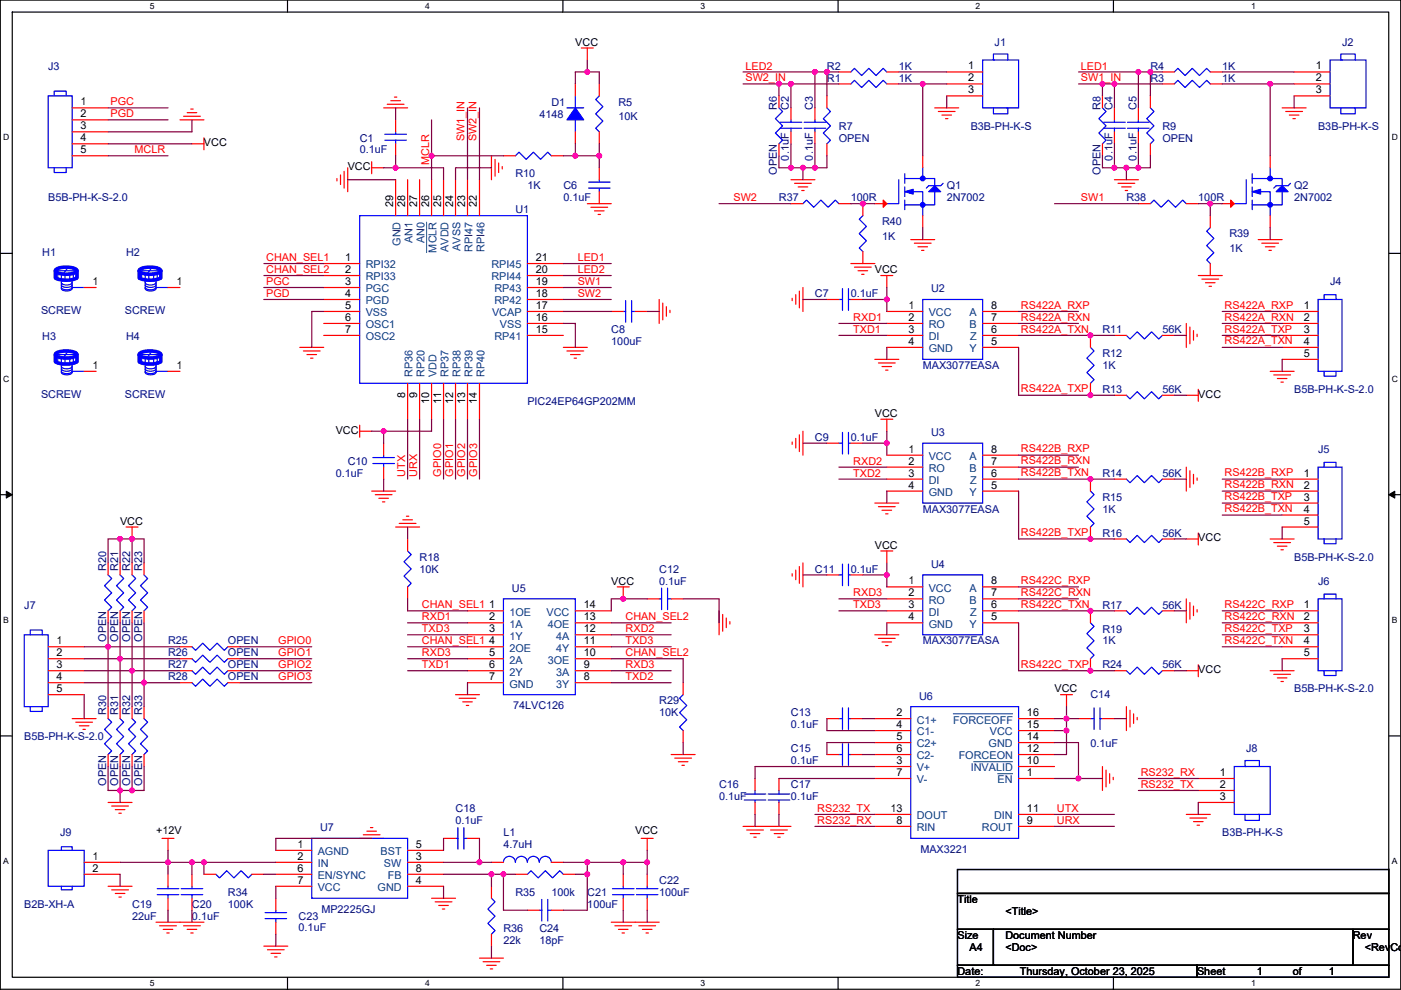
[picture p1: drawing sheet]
<svg xmlns="http://www.w3.org/2000/svg" width="297mm" height="210mm" viewBox="0 0 297 210" stroke-linecap="round" stroke-linejoin="round" font-family="sans-serif">
<path d="M.1 0h296.9v209.8h-296.9zM2.6 2.6h291.8v204.7h-291.8z" fill="none" stroke="#000" stroke-width=".25"/>
<g fill="#fff">
<path d="M31.8 .3h1v2h-1z"/>
<path d="M31.8 207.5h1v2.1h-1z"/>
</g>
<path d="M61 0v2.6M61 207.3v2.5" fill="none" stroke="#000" stroke-width=".25"/>
<g fill="#fff">
<path d="M90.1 .3h1v2h-1z"/>
<path d="M90.1 207.5h1v2.1h-1z"/>
</g>
<path d="M119.3 0v2.6M119.3 207.3v2.5" fill="none" stroke="#000" stroke-width=".25"/>
<g fill="#fff">
<path d="M148.5 .3h1v2h-1z"/>
<path d="M148.5 207.5h1v2.1h-1z"/>
</g>
<path d="M177.7 0v2.6M177.7 207.3v2.5" fill="none" stroke="#000" stroke-width=".25"/>
<g fill="#fff">
<path d="M206.9 .3h1v2h-1z"/>
<path d="M206.9 207.5h1v2.1h-1z"/>
</g>
<path d="M236.1 0v2.6M236.1 207.3v2.5" fill="none" stroke="#000" stroke-width=".25"/>
<g fill="#fff">
<path d="M265.2 .3h1v2h-1z"/>
<path d="M265.2 207.5h1v2.1h-1z"/>
<path d="M.7 28.2h1.3v2h-1.3z"/>
<path d="M295.1 28.2h1.3v2h-1.3z"/>
<path d="M.7 79.3h1.3v2.1h-1.3z"/>
<path d="M295.1 79.3h1.3v2.1h-1.3z"/>
</g>
<path d="M.1 53.7h2.5M294.4 53.7h2.6" fill="none" stroke="#000" stroke-width=".25"/>
<g fill="#fff">
<path d="M.7 130.5h1.2v2h-1.2z"/>
<path d="M295.1 130.5h1.2v2h-1.2z"/>
</g>
<path d="M.1 104.9h2.5M294.4 104.9h2.6" fill="none" stroke="#000" stroke-width=".25"/>
<path d="M1.3 104.2l1.3 .7-1.3 .7zM294.4 104.9l1.3-.7v1.4z" fill="#000" stroke="#000" stroke-width=".21"/>
<g fill="#fff">
<path d="M.7 181.7h1.2v2h-1.2z"/>
<path d="M295.1 181.7h1.2v2h-1.2z"/>
</g>
<path d="M.1 156.1h2.5M294.4 156.1h2.6M203 184.4h91.4v5.1h-91.4zM203 189.5h91.4v7.6h-91.4zM203 197.1h7.6v7.6h-7.6zM210.6 197.1h76.2v7.6h-76.2zM286.8 197.1h7.6v7.6h-7.6zM203 204.7h50.8v2.6h-50.8zM253.8 204.7h40.6v2.6h-40.6z" fill="none" stroke="#000" stroke-width=".25"/>
<g fill="none" stroke="#f00" stroke-width=".25">
<path d="M122 17.8v2.5M123.3 10.2h2.5M124.5 10.2v2.5M127.1 17.8v2.5M177.9 17.8h2.5M177.9 15.3h2.5M188 17.8h2.6M188 15.3h2.6M200.7 15.3h7.6M200.7 17.8h7.6M246.4 15.3h2.6M246.4 17.8h2.6"/>
<path d="M256.6 15.3h2.5M256.6 17.8h2.5M274.4 15.3h7.6M274.4 17.8h7.6M15.3 22.9h7.6M15.3 25.4h7.6M15.3 28h7.6M15.3 30.5h7.6M15.3 33h7.6M38.2 25.4h5M38.9 24.7h3.6M39.7 23.9h2"/>
<path d="M40.4 23.1h.6M40.7 30.5h2.5M43.2 29.2v2.6M71.4 37.9v.5M72.2 37.1v2M73 36.3v3.6M73.7 35.6v5.1M78.8 35.6h2.5M78.8 34.3v2.6M81.3 22.9h5.1M82.1 22.1h3.6M82.9 21.4h2"/>
<path d="M83.6 20.6h.5M83.9 38.1v7.6M83.9 25.4v2.6M83.9 30.5v2.5M86.4 38.1v7.6M89 38.1v7.6M91.5 38.1v7.6M94 38.1v7.6M96.6 38.1v7.6M99.1 38.1v7.6M101.7 38.1v7.6M104.2 33v5.1"/>
<path d="M105 33.8v3.6M105.7 34.6v2M106.5 35.3v.5M106.7 33h2.6M116.9 33h2.5M122 28v2.5M127.1 35.6v2.5M127.1 28v2.5M165.2 20.3v2.6M165.2 30.5v2.5M167.7 38.1h5.1M167.7 22.9v2.5"/>
<path d="M167.7 28v2.5M168.5 38.9h3.5M169.2 39.6h2.1M172.8 22.9v2.5M172.8 28v2.5M175.3 20.3v2.6M175.3 30.5v2.5M195.6 33v2.6M198.2 22.9h5.1M198.9 23.6h3.6M199.7 24.4h2M200.5 25.2h.5"/>
<path d="M200.7 20.3h7.6M233.7 20.3v2.6M233.7 30.5v2.5M236.3 38.1h5.1M236.3 22.9v2.5M236.3 28v2.5M237 38.9h3.6M237.8 39.6h2M241.4 22.9v2.5M241.4 28v2.5M243.9 20.3v2.6M243.9 30.5v2.5"/>
<path d="M269.3 33v2.6M271.8 22.9h5.1M272.6 23.6h3.6M273.4 24.4h2M274.1 25.2h.5M274.4 20.3h7.6M68.6 55.9h7.7M68.6 58.4h7.7M111.8 58.4h7.6M111.8 55.9h7.6M124.5 43.2h5.1M125.3 44h3.5"/>
<path d="M126 44.7h2.1M126.8 45.5h.5M127.1 40.7v2.5M167.7 43.2h2.5M170 40.4h.5M177.9 43.2h2.5M180.4 55.9h5.1M181.2 56.7h3.5M181.9 57.4h2.1M182.7 58.2h.5M182.9 53.4v2.5M182.9 43.2v2.5"/>
<path d="M185.5 43.2h2.5M186.8 58.4h2.5M188 58.4v2.6M193.1 50.8h5.1M193.9 51.6h3.5M194.6 52.3h2.1M195.4 53.1h.5M195.6 45.7v2.6M238.6 40.4h.5M241.4 43.2h2.5M251.5 43.2h2.6M254.1 58.4h5"/>
<path d="M254.8 59.2h3.6M255.6 60h2M256.6 55.9v2.5M256.6 45.7v2.6M259.1 43.2h2.6M266.8 50.8h5M267.5 51.6h3.6M268.3 52.3h2M269 53.1h.6M269.3 45.7v2.6M17.8 78.8h2.6M17.8 61h2.6"/>
<path d="M35.6 78.8h2.6M35.6 61h2.6M63.6 73.7h5M64.3 74.4h3.6M65.1 75.2h2M65.8 76h.6M68.6 61h7.7M68.6 63.5h7.7M68.6 66.1h7.7M68.6 68.6h7.7M68.6 71.1h7.7M111.8 71.1h7.6"/>
<path d="M111.8 68.6h7.6M111.8 66.1h7.6M111.8 63.5h7.6M111.8 61h7.6M119.4 73.7h5.1M120.2 74.4h3.6M121 75.2h2M121.7 76h.5M129.6 66.1h2.5M134.7 66.1h2.5M139.8 63.5v5.1M140.5 64.3v3.5"/>
<path d="M141.3 65v2.1M142 65.8v.5M168 63.3v.5M168.7 62.5v2M169.5 61.7v3.6M170.2 61v5.1M175.3 63.5h2.6M180.4 63.5h2.5M185.5 76.2h5.1M186.2 77h3.6M187 77.7h2M187.8 78.5h.5"/>
<path d="M188 66.1h7.6M188 68.6h7.6M188 71.1h7.6M188 73.7h7.6M208.3 73.7h7.7M208.3 71.1h7.7M208.3 68.6h7.7M208.3 66.1h7.7M231.2 71.1v2.6M236.3 71.1h2.5M246.4 71.1h2.6M251.5 68.6v5.1"/>
<path d="M252.3 69.4v3.5M253 70.1v2.1M253.8 70.9v.5M256.3 60.7h.6M269.3 78.8h5.1M270.1 79.5h3.5M271.8 66.1h7.7M271.8 68.6h7.7M271.8 71.1h7.7M271.8 73.7h7.7M271.8 76.2h7.7M76.3 91.5h2.5"/>
<path d="M76.3 90.2v2.5M81.3 94v2.5M81.3 99.1v2.5M86.4 81.3v7.6M89 81.3v7.6M91.5 81.3v7.6M94 81.3v7.6M96.6 81.3v7.6M99.1 81.3v7.6M101.7 81.3v7.6M168 93.7v.6M168.7 93v2"/>
<path d="M169.5 92.2v3.6M170.2 91.5v5M175.3 94h2.6M180.4 94h2.5M186.8 88.9h2.5M188 96.5h7.6M188 99.1h7.6M188 88.9v2.6M208.3 99.1h7.7M208.3 96.5h7.7M231.2 81.3v2.5M236.3 83.8h2.5"/>
<path d="M246.4 83.8h2.6M251.5 99.1v5.1M251.5 83.8h2.6M252.3 99.8v3.6M254.1 82.6v2.5M270.8 80.3h2.1M271.6 81h.5M22.9 119.4v2.5M25.5 119.4v2.5M26.7 111.8h2.6M28 111.8v2.5M28 119.4v2.5"/>
<path d="M30.5 119.4v2.5M78.8 104.2h5.1M79.6 104.9h3.5M80.3 105.7h2.1M81.1 106.4h.5M83.9 111.8h5.1M84.6 111h3.6M85.4 110.3h2M86.2 109.5h.5M86.4 114.3v2.6M170.2 119.4v5.1M185.5 106.7h5.1"/>
<path d="M186.2 107.5h3.6M186.7 116.9h2.6M187 108.2h2M187.8 109h.5M188 116.9v2.5M188 101.6h7.6M188 104.2h7.6M208.3 104.2h7.7M208.3 101.6h7.7M231.2 101.6v2.6M231.2 111.8v2.5M236.3 114.3h2.5"/>
<path d="M236.3 101.6h2.5M246.4 114.3h2.6M246.4 101.6h2.6M251.5 114.3h2.6M253 100.6v2M253.8 101.4v.5M254.1 113.1v2.5M269.3 114.3h5.1M270.1 115.1h3.5M270.8 115.8h2.1M271.6 116.6h.5M271.8 101.6h7.7"/>
<path d="M271.8 104.2h7.7M271.8 106.7h7.7M271.8 109.2h7.7M271.8 111.8h7.7M10.2 137.2h7.6M10.2 139.7h7.6M22.9 129.6v2.5M25.5 129.6v2.5M28 129.6v2.5M30.5 129.6v2.5M38.2 137.2h2.5M38.2 139.7h2.5"/>
<path d="M48.3 137.2h2.6M48.3 139.7h2.6M86.4 124.5v2.5M99.1 129.6h7.6M99.1 132.1h7.6M99.1 134.6h7.6M99.1 137.2h7.6M99.1 139.7h7.6M122 139.7h7.6M122 137.2h7.6M122 134.6h7.6M122 132.1h7.6"/>
<path d="M122 129.6h7.6M130.9 124.5h2.5M132.1 124.5v2.5M137.2 127h2.6M142.3 127h2.5M152.5 129.6v5M153.2 130.3v3.6M154 131.1v2M154.7 131.8v.6M168 121.7v.5M168.7 120.9v2.1M169.5 120.2v3.5"/>
<path d="M175.3 121.9h2.6M180.4 121.9h2.5M185.5 134.6h5.1M186.2 135.4h3.6M187 136.2h2M187.8 136.9h.5M188 124.5h7.6M188 127h7.6M188 129.6h7.6M188 132.1h7.6M208.3 132.1h7.7M208.3 129.6h7.7"/>
<path d="M208.3 127h7.7M208.3 124.5h7.7M231.2 129.6v2.5M231.2 139.7v2.6M236.3 129.6h2.5M246.4 129.6h2.6M251.5 127v5.1M252.3 127.8v3.5M253 128.5v2.1M253.8 129.3v.5M271.8 129.6h7.7M271.8 132.1h7.7"/>
<path d="M271.8 134.6h7.7M271.8 137.2h7.7M271.8 139.7h7.7M10.2 142.3h7.6M10.2 144.8h7.6M10.2 147.3h7.6M15.3 152.4h5.1M16.1 153.2h3.5M16.8 153.9h2.1M17.6 154.7h.5M22.9 149.9v2.5M25.5 149.9v2.5"/>
<path d="M28 149.9v2.5M30.5 149.9v2.5M38.2 144.8h2.5M38.2 142.3h2.5M48.3 144.8h2.6M48.3 142.3h2.6M96.6 147.3h5.1M97.3 148.1h3.6M98.1 148.9h2M98.9 149.6h.5M99.1 142.3h7.6M99.1 144.8h7.6"/>
<path d="M122 144.8h7.6M122 142.3h7.6M144.8 155v2.5M144.8 144.8v2.5M175.3 152.4h2.6M180.4 152.4h2.5M185.5 152.4h7.6M185.5 155h7.6M185.5 157.5h7.6M216 157.5h7.6M216 155h7.6M216 152.4h7.6"/>
<path d="M224.9 147.3h2.5M226.1 147.3v2.6M228.7 152.4h2.5M233.7 152.4h2.6M236.3 142.3h2.5M238.8 149.9v5.1M239.6 150.6v3.6M240.3 151.4v2M241.1 152.2v.5M246.4 142.3h2.6M251.5 142.3h2.6M254.1 141v2.5"/>
<path d="M269.3 142.3h5.1M270.1 143h3.5M270.8 143.8h2.1M271.6 144.5h.5M22.9 170.2h5.1M22.9 160v2.6M23.7 171h3.5M24.4 171.7h2.1M25.2 172.5h.5M25.5 160v2.6M28 160v2.6M30.5 160v2.6"/>
<path d="M34.4 177.8h2.5M35.6 177.8v2.6M76.3 177.8h5M77 177.1h3.6M77.8 176.3h2M78.5 175.5h.6M94 177.8h2.6M99.1 177.8h2.6M136 177.8h2.5M137.2 177.8v2.6M142.3 160h5.1M143.1 160.8h3.5"/>
<path d="M143.8 161.6h2.1M144.6 162.3h.5M157.5 175.3h10.2M158.3 176h3.6M159.1 176.8h2M159.8 177.6h.5M160.1 170.2v2.5M160.1 165.1v2.6M163.4 176h3.5M164.1 176.8h2.1M164.9 177.6h.5M165.2 170.2v2.5"/>
<path d="M165.2 165.1v2.6M175.3 160h2.6M180.4 160h2.5M185.5 162.6h7.6M185.5 160h7.6M185.5 165.1h7.6M185.5 175.3h7.6M185.5 172.7h7.6M216 165.1h7.6M216 175.3h7.6M216 162.6h7.6M216 172.7h7.6"/>
<path d="M216 160h7.6M233.7 162.6v5.1M234.5 163.3v3.6M235.3 164.1v2M236 164.9v.5M251.5 172.7h5.1M252.3 173.5h3.5M253 174.3h2.1M253.8 175h.5M254.1 165.1h7.6M254.1 167.7h7.6M254.1 170.2h7.6"/>
<path d="M17.8 182.9h7.7M17.8 185.4h7.7M22.9 188h5.1M23.7 188.7h3.5M24.4 189.5h2.1M25.2 190.3h.5M33.1 195.6h10.1M33.8 196.4h3.6M34.6 197.1h2M35.4 197.9h.5M35.6 185.4v2.6M35.6 190.5v2.6"/>
<path d="M38.9 196.4h3.6M39.7 197.1h2M40.4 197.9h.6M40.7 185.4v2.6M40.7 190.5v2.6M43.2 185.4h2.6M53.4 185.4h2.5M58.5 190.5v2.6M58.5 195.6v2.5M58.5 180.4h7.6M58.5 182.9h7.6M58.5 185.4h7.6"/>
<path d="M58.5 188h7.6M86.4 182.9h7.6M86.4 188h7.6M86.4 180.4h7.6M86.4 185.4h7.6M91.5 190.5h5.1M92.3 191.3h3.5M93 192h2.1M93.8 192.8h.5M104.2 188v2.5M104.2 198.1v2.6M104.2 182.9h2.5"/>
<path d="M109.3 185.4h2.5M111.8 193.1h2.6M116.9 182.9h2.5M116.9 193.1h2.5M119.4 185.4h2.6M129.6 195.6h10.2M130.4 196.4h3.5M131.1 197.1h2.1M131.9 197.9h.5M132.1 185.4v2.6M132.1 190.5v2.6M135.4 196.4h3.6"/>
<path d="M136.2 197.1h2M137 197.9h.5M137.2 185.4v2.6M137.2 190.5v2.6M55.9 200.7h5.1M56.7 201.4h3.6M57.5 202.2h2M58.2 203h.5M101.7 203.2h5M102.4 204h3.6M103.2 204.7h2M103.9 205.5h.6"/>
</g>
<g fill="none" stroke="#00f" stroke-width=".25">
<path d="M180.4 17.8l.8-.8 1.5 1.6 1.5-1.6 1.5 1.6 1.6-1.6 .7 .8M180.4 15.3l.8-.8 1.5 1.5 1.5-1.5 1.5 1.5 1.6-1.5 .7 .8M208.3 12.7h7.7v10.2h-7.7zM210.9 12.7h-.3v-1.2h3.1v1.2M249 15.3l.7-.8 1.6 1.5 1.5-1.5 1.5 1.5 1.5-1.5 .8 .8M249 17.8l.7-.8 1.6 1.6 1.5-1.6 1.5 1.6 1.5-1.6 .8 .8M282 12.7h7.6v10.2h-7.6zM284.5 12.7h-.2v-1.2h3v1.2M10.2 20.3h5.1v15.3h-5.1zM11.5 35.6v1h2.5v-1M11.5 20.3v-1h2.5v1M81.6 29.7h4.6"/>
<path d="M81.6 28.5h4.6M83.9 28v.5M83.9 29.7v.8M109.3 33l.7-.7 1.6 1.5 1.5-1.5 1.5 1.5 1.5-1.5 .8 .7M120.2 22.9h3.6M122 25.4v2.6M122 20.3v2.6M124.8 39.9h4.5M124.8 38.6h4.5M127.1 38.1v.5M127.1 39.9v.8M127.1 20.3l-.8 .8 1.5 1.5-1.5 1.6 1.5 1.5-1.5 1.5 .8 .8"/>
<path d="M165.2 22.9l.7 .7-1.5 1.6 1.5 1.5-1.5 1.5 1.5 1.5-.7 .8M165.4 27.2h4.6M165.4 25.9h4.6M167.7 25.4v.5M167.7 27.2v.8M170.5 27.2h4.6M170.5 25.9h4.6M172.8 25.4v.5M172.8 27.2v.8M175.3 22.9l.8 .7-1.5 1.6 1.5 1.5-1.5 1.5 1.5 1.5-.8 .8M190.6 38.1v5.1h-2.6M191.8 39.6v2.1"/>
<path d="M191.8 36.9v2M191.8 37.9h6.4v1.5M195.6 35.6v2.3M200 38.9l-.5 .5h-2.6l-.5 .5M210.6 22.9v1.3h3.1v-1.3h-.3M233.7 22.9l.8 .7-1.5 1.6 1.5 1.5-1.5 1.5 1.5 1.5-.8 .8M234 27.2h4.6M234 25.9h4.6M236.3 25.4v.5M236.3 27.2v.8M239.1 27.2h4.5M239.1 25.9h4.5"/>
<path d="M241.4 25.4v.5M241.4 27.2v.8M243.9 22.9l.8 .7-1.6 1.6 1.6 1.5-1.6 1.5 1.6 1.5-.8 .8M264.2 38.1v5.1h-2.5M265.5 37.9h6.3v1.5M265.5 39.6v2.1M265.5 36.9v2M269.3 35.6v2.3M273.6 38.9l-.5 .5h-2.5l-.5 .5M284.3 22.9v1.3h3v-1.3h-.2M12.3 57.9v1.3M12.3 57.4h3.8"/>
<path d="M13 58.2v1.3M13 59.7v1.5a1.54 1.54 0 0 0 2.3 0M13 59.9a1.52 1.52 0 0 0 2.3 0M13.8 58.2v1.3M14.3 56.9l-.8 1M14.8 58.2v1.3M15.3 59.5v1.7M15.6 57.9v1.3M30 57.9v1.3M30 57.4h3.8M30.8 58.2v1.3M30.8 59.9a1.52 1.52 0 0 0 2.3 0"/>
<path d="M31.6 58.2v1.3M32.1 56.9l-.8 1M32.6 58.2v1.3M33.1 59.5v1.7a1.54 1.54 0 0 1-2.3 0v-1.5M33.3 57.9v1.3M76.3 45.7h35.5v35.6h-35.5zM170.2 43.2l.8-.8 1.5 1.6 1.6-1.6 1.5 1.6 1.5-1.6 .8 .8M182.9 45.7l-.7 .8 1.5 1.5-1.5 1.6 1.5 1.5-1.5 1.5 .7 .8M191.8 42.4v2.1M193.1 40.7h2.5v5M198.2 40.7v2.8h-6.4M243.9 43.2l.8-.8 1.5 1.6 1.5-1.6 1.5 1.6 1.6-1.6 .7 .8"/>
<path d="M256.6 48.3l-.8 .7 1.6 1.6-1.6 1.5 1.6 1.5-1.6 1.5 .8 .8M265.5 42.4v2.1M266.8 40.7h2.5v5M271.8 40.7v2.8h-6.3M12.3 75.7v1.3M12.3 75.2h3.8M13 76v1.2M13 77.5v1.5M13 79a1.52 1.52 0 0 0 2.3 0M13 78.2a1.52 1.52 0 0 0 2.3 0M13 77.7a1.52 1.52 0 0 0 2.3 0M13 78.7a1.52 1.52 0 0 0 2.3 0"/>
<path d="M13 60.5a1.52 1.52 0 0 0 2.3 0M13 61a1.52 1.52 0 0 0 2.3 0M13.8 76v1.2M14.3 74.7l-.8 1M14.8 76v1.2M15.3 77.2v1.8M15.3 78.8h2.5M15.3 61h2.5M15.6 75.7v1.3M30 75.7v1.3M30 75.2h3.8M30.8 76v1.2"/>
<path d="M30.8 77.5v1.5M30.8 79a1.52 1.52 0 0 0 2.3 0M30.8 78.2a1.52 1.52 0 0 0 2.3 0M30.8 77.7a1.52 1.52 0 0 0 2.3 0M30.8 78.7a1.52 1.52 0 0 0 2.3 0l2.5 .1M30.8 60.5a1.52 1.52 0 0 0 2.3 0M30.8 61a1.52 1.52 0 0 0 2.3 0h2.5M31.6 76v1.2M32.1 74.7l-.8 1M32.6 76v1.2M33.1 77.2v1.8M33.3 75.7v1.3"/>
<path d="M132.1 66.1h.5M132.6 63.8v4.5M133.9 63.8v4.5M133.9 66.1h.8M177.9 63.5h.7M178.6 61.2v4.6M179.9 61.2v4.6M179.9 63.5h.5M195.6 63.5h12.7v12.7h-12.7zM231.2 73.7l.8 .7-1.6 1.6 1.6 1.5-1.6 1.5 1.6 1.5-.8 .8M238.8 71.1l.8 .8 1.5-1.5 1.5 1.5 1.6-1.5 1.5 1.5 .7-.8M279.5 63.5h5v15.3h-5z"/>
<path d="M280.7 63.5v-1h2.6v1M280.7 78.8v1h2.6v-1M79.1 98.3h4.5M79.1 97h4.5M81.3 96.5v.5M81.3 98.3v.8M177.9 94h.7M178.6 91.7v4.6M179.9 91.7v4.6M179.9 94h.5M195.6 94h12.7v12.7h-12.7zM238.8 83.8l.8 .8 1.5-1.5 1.5 1.5 1.6-1.5 1.5 1.5 .7-.8"/>
<path d="M279.5 99.1h5v15.2h-5zM280.7 99.1v-1h2.6v1M86.4 116.9l.8 .7-1.5 1.5 1.5 1.6-1.5 1.5 1.5 1.5-.8 .8M178.6 119.7v4.5M179.9 119.7v4.5M231.2 104.2l.8 .7-1.6 1.5 1.6 1.6-1.6 1.5 1.6 1.5-.8 .8M238.8 114.3l.8 .8 1.5-1.5 1.5 1.5 1.6-1.5 1.5 1.5 .7-.8M238.8 101.6l.8 .8 1.5-1.5 1.5 1.5 1.6-1.5 1.5 1.5 .7-.8M280.7 114.3v1h2.6v-1M5.1 134.6h5.1v15.3h-5.1zM6.4 134.6v-1h2.6v1M22.9 121.9l.8 .8-1.5 1.5 1.5 1.6-1.5 1.5 1.5 1.5-.8 .8"/>
<path d="M25.5 121.9l.7 .8-1.5 1.5 1.5 1.6-1.5 1.5 1.5 1.5-.7 .8M28 121.9l.8 .8-1.6 1.5 1.6 1.6-1.6 1.5 1.6 1.5-.8 .8M30.5 121.9l.8 .8-1.5 1.5 1.5 1.6-1.5 1.5 1.5 1.5-.8 .8M40.7 137.2l.8 .7 1.5-1.5 1.5 1.5 1.5-1.5 1.6 1.5 .7-.7M40.7 139.7l.8 .8 1.5-1.5 1.5 1.5 1.5-1.5 1.6 1.5 .7-.8M106.7 127h15.3v20.3h-15.3zM139.8 127h.5M140.3 124.7v4.6M141.5 124.7v4.6M141.5 127h.8M177.9 121.9h.7M179.9 121.9h.5"/>
<path d="M195.6 121.9h12.7v12.7h-12.7zM231.2 132.1l.8 .8-1.6 1.5 1.6 1.5-1.6 1.5 1.6 1.6-.8 .7M238.8 129.6l.8 .7 1.5-1.5 1.5 1.5 1.6-1.5 1.5 1.5 .7-.7M279.5 127h5v15.3h-5zM280.7 127v-1h2.6v1M6.4 149.9v1h2.6v-1M22.9 152.4l.8 .8-1.5 1.5 1.5 1.5-1.5 1.6 1.5 1.5-.8 .7M25.5 152.4l.7 .8-1.5 1.5 1.5 1.5-1.5 1.6 1.5 1.5-.7 .7M28 152.4l.8 .8-1.6 1.5 1.6 1.5-1.6 1.6 1.6 1.5-.8 .7M30.5 152.4l.8 .8-1.5 1.5 1.5 1.5-1.5 1.6 1.5 1.5-.8 .7M40.7 144.8l.8 .8 1.5-1.6 1.5 1.6 1.5-1.6 1.6 1.6 .7-.8M40.7 142.3l.8 .7 1.5-1.5 1.5 1.5 1.5-1.5 1.6 1.5 .7-.7"/>
<path d="M144.8 147.3l-.7 .8 1.5 1.5-1.5 1.6 1.5 1.5-1.5 1.5 .7 .8M177.9 152.4h.7M178.6 150.1v4.6M178.6 157.8v4.5M179.9 150.1v4.6M179.9 157.8v4.5M179.9 152.4h.5M193.1 149.9h22.9v27.9h-22.9zM231.2 152.4h.8M232 150.1v4.6M233.2 150.1v4.6M233.2 152.4h.5"/>
<path d="M238.8 142.3l.8 .7 1.5-1.5 1.5 1.5 1.6-1.5 1.5 1.5 .7-.7M280.7 142.3v1h2.6v-1M66.1 177.8h20.3v12.7h-20.3zM96.6 177.8h.5M97.1 175.5v4.6M98.4 175.5v4.6M98.4 177.8h.7M157.8 168.4h4.6M157.8 169.7h4.6M160.1 169.7v.5M160.1 167.7v.7M162.9 168.4h4.5"/>
<path d="M162.9 169.7h4.5M165.2 169.7v.5M165.2 167.7v.7M177.9 160h.7M179.9 160h.5M261.7 162.6h7.6v10.1h-7.6zM264 172.7v1.3h3v-1.3h-.2M264.2 162.6h-.2v-1.3h3v1.3M10.2 180.4h7.6v7.6h-7.6zM13 180.4v-.8h2.3v.8M13 188v.7h2.3v-.7M33.3 189.8h4.6"/>
<path d="M33.3 188.5h4.6M35.6 188v.5M35.6 189.8v.7M38.4 189.8h4.6M38.4 188.5h4.6M40.7 188v.5M40.7 189.8v.7M45.8 185.4l.7 .8 1.6-1.5 1.5 1.5 1.5-1.5 1.5 1.5 .8-.8M56.2 194.8h4.6M56.2 193.6h4.6M58.5 193.1v.5M58.5 194.8v.8"/>
<path d="M104.2 190.5l.8 .8-1.6 1.5 1.6 1.5-1.6 1.6 1.6 1.5-.8 .7M106.7 182.9a1.26 1.26 0 0 1 1.3-1.3 1.26 1.26 0 0 1 1.3 1.3M109.3 182.9a1.26 1.26 0 0 1 1.2-1.3 1.26 1.26 0 0 1 1.3 1.3M111.8 182.9a1.26 1.26 0 0 1 1.3-1.3 1.26 1.26 0 0 1 1.2 1.3M111.8 185.4l.8-.7 1.5 1.5 1.5-1.5 1.6 1.5 1.5-1.5 .7 .7M114.4 193.1h.5M114.4 182.9a1.26 1.26 0 0 1 1.2-1.3 1.26 1.26 0 0 1 1.3 1.3M114.9 190.8v4.5M116.1 190.8v4.5M116.1 193.1h.8M129.9 189.8h4.5M129.9 188.5h4.5"/>
<path d="M132.1 188v.5M132.1 189.8v.7M134.9 189.8h4.6M134.9 188.5h4.6M137.2 188v.5M137.2 189.8v.7"/>
</g>
<g fill="none" stroke="#00f" stroke-width=".76">
<path d="M11.7 57.4v1.5a5.3 5.3 0 0 0 4.5 0M11.9 57.2a4.9 4.9 0 0 1 4.3 0l.1 .2a3.1 3.1 0 0 1-3 .7 1.61 1.61 0 0 1-1.6-.7zM16.3 57.4v1.5M29.5 57.4v1.5M29.6 58.9a5.3 5.3 0 0 0 4.4 0M29.6 57.2a4.9 4.9 0 0 1 4.4 0l.1 .2a3.1 3.1 0 0 1-3 .7 1.61 1.61 0 0 1-1.6-.7zM34.1 57.4v1.5M11.7 75.2v1.5a5.3 5.3 0 0 0 4.5 0M11.9 74.9a4.9 4.9 0 0 1 4.3 0l.1 .3a3.1 3.1 0 0 1-3 .7 1.61 1.61 0 0 1-1.6-.7zM16.3 75.2v1.5M29.5 75.2v1.5M29.6 76.7a5.3 5.3 0 0 0 4.4 0"/>
<path d="M29.6 74.9a4.9 4.9 0 0 1 4.4 0l.1 .3a3.1 3.1 0 0 1-3 .7 1.61 1.61 0 0 1-1.6-.7zM34.1 75.2v1.5"/>
</g>
<g fill="#00f" stroke="#00f" stroke-width=".25">
<path d="M122 22.9l1.8 2.5h-3.6z"/>
<path d="M196.9 40.7l1.3-1.3 1.3 1.3z"/>
<path d="M191.8 40.7l1.8-.5v1z"/>
<path d="M271.8 39.4l1.3 1.3h-2.5z"/>
<path d="M265.5 40.7l1.8-.5v1z"/>
<circle cx="195.6" cy="37.9" r=".5"/>
<circle cx="195.6" cy="43.4" r=".5"/>
<circle cx="269.3" cy="37.9" r=".5"/>
<circle cx="269.3" cy="43.4" r=".5"/>
</g>
<g fill="#f00" stroke="#f00" stroke-width=".25">
<path d="M187.3 42.4l.7 .8-.7 .8z"/>
<path d="M260.9 42.4l.8 .8-.8 .8z"/>
</g>
<path d="M90.4 47.1v6.5M202.1 151.4h12.6M206.4 161.6h8.3M211.5 164.1h3.2" fill="none" stroke="#004080" stroke-width=".21"/>
<g fill="none" stroke="#800040" stroke-width=".25">
<path d="M124.5 15.3h2.6v2.5M124.5 15.3h-2.5v2.5M124.5 12.7v2.6M157.5 15.3h15.3M157.5 17.8h7.7M165.2 17.8v2.5M165.2 17.8h2.5M167.7 17.8h10.2M167.7 17.8v5.1M172.8 15.3v7.6M172.8 15.3h2.5M175.3 15.3h2.6"/>
<path d="M175.3 15.3v5M190.6 17.8h5M190.6 15.3h10.1M195.6 17.8v15.2M195.6 17.8h5.1M228.7 17.8h5M228.7 15.3h12.7M233.7 17.8v2.5M233.7 17.8h2.6M236.3 17.8h10.1M236.3 17.8v5.1M241.4 15.3h2.5"/>
<path d="M241.4 15.3v7.6M243.9 15.3v5M243.9 15.3h2.5M259.1 17.8h10.2M259.1 15.3h15.3M269.3 17.8v15.2M269.3 17.8h5.1M22.9 22.9h12.7M22.9 25.4h12.7M22.9 30.5h17.8M22.9 33h12.7M40.7 25.4v2.6h-17.8"/>
<path d="M73.7 38.1h10.2M81.3 35.6h2.6M83.9 22.9v2.5M83.9 33v2.6M83.9 35.6h10.1v2.5M91.5 25.4v7.6M91.5 33v5.1M91.5 33h15.2M99.1 22.9v15.2M101.7 22.9v15.2M104.2 35.6h-7.6v2.5M119.4 33h2.6"/>
<path d="M122 33h5.1M122 30.5v2.5M127.1 30.5v2.5M127.1 33v2.6M165.2 33v2.6h2.5M167.7 30.5v5.1M167.7 35.6h2.5M170.2 35.6h2.6M170.2 35.6v2.5M172.8 30.5v5.1M175.3 33v2.6h-2.5M200.7 20.3v2.6"/>
<path d="M233.7 33v2.6h2.6M236.3 30.5v5.1M236.3 35.6h2.5M238.8 35.6v2.5M238.8 35.6h2.6M241.4 30.5v5.1M243.9 33v2.6h-2.5M274.4 20.3v2.6M55.9 58.4h12.7M55.9 55.9h12.7M119.4 55.9h10.2M119.4 58.4h10.2"/>
<path d="M152.5 43.2h15.2M180.4 43.2h5.1M195.6 48.3v2.5M223.6 43.2h17.8M254.1 43.2h2.5M259.1 43.2h-2.5v2.5M269.3 48.3v2.5M55.9 61h12.7M55.9 63.5h12.7M68.6 66.1h-2.5v7.6M119.4 68.6h2.6v5.1M119.4 66.1h10.2"/>
<path d="M119.4 61h10.2M119.4 63.5h10.2M137.2 66.1h2.6M170.2 63.5h5.1M177.9 68.6h10.1M177.9 71.1h10.1M182.9 63.5h5.1M188 61v2.5M188 63.5v2.6M188 73.7v2.5M216 71.1h20.3M216 66.1h12.7"/>
<path d="M216 68.6h12.7M216 73.7v10.1h20.3M249 71.1h2.5M259.1 66.1h12.7M259.1 68.6h12.7M259.1 71.1h12.7M259.1 73.7h12.7M271.8 76.2v2.6M78.8 91.5h2.5M86.4 88.9v12.7M89 88.9v12.7M91.5 88.9v2.6h-10.2v2.5"/>
<path d="M94 88.9v12.7M96.6 88.9v12.7M99.1 88.9v12.7M101.7 88.9v12.7M170.2 94h5.1M177.9 99.1h10.1M182.9 94h5.1M188 91.5v2.5M188 94v2.5M216 96.5h12.7M216 99.1h12.7M249 83.8h2.5"/>
<path d="M25.5 114.3h-2.6v5.1M25.5 114.3v5.1M25.5 114.3h2.5M28 114.3h2.5v5.1M28 114.3v5.1M81.3 101.6v2.6M86.4 111.8v2.5M177.9 101.6h10.1M188 104.2v2.5M188 119.4v2.5M216 101.6h20.3M216 104.2v10.1h20.3"/>
<path d="M249 101.6h2.5M249 114.3h2.5M259.1 101.6h12.7M259.1 104.2h12.7M259.1 106.7h12.7M259.1 109.2h12.7M271.8 111.8v2.5M17.8 139.7h7.7M17.8 137.2h5.1M22.9 137.2h15.3M22.9 132.1v5.1M22.9 137.2v12.7"/>
<path d="M25.5 132.1v7.6M25.5 139.7h12.7M25.5 139.7v10.2M28 132.1v10.2M30.5 132.1v12.7M50.9 137.2h15.2M50.9 139.7h15.2M86.4 127v2.6h12.7M86.4 132.1h12.7M86.4 139.7h12.7M86.4 134.6h12.7M86.4 137.2h12.7"/>
<path d="M129.6 132.1h12.7M129.6 134.6h12.7M129.6 137.2h12.7M129.6 139.7h15.2v5.1M137.2 127h-7.6v2.6M144.8 127h7.7v5.1M170.2 121.9h5.1M177.9 127h10.1M177.9 129.6h10.1M182.9 121.9h5.1M188 121.9v2.6M188 132.1v2.5"/>
<path d="M216 129.6h20.3M216 124.5h12.7M216 127h12.7M216 132.1v10.2h20.3M249 129.6h2.5M259.1 129.6h12.7M259.1 132.1h12.7M259.1 134.6h12.7M259.1 137.2h12.7M271.8 139.7v2.6M17.8 144.8h12.7M17.8 147.3v5.1"/>
<path d="M17.8 142.3h10.2M28 142.3h10.2M28 142.3v7.6M30.5 144.8h7.7M30.5 144.8v5.1M50.9 142.3h15.2M50.9 144.8h15.2M86.4 142.3h12.7M99.1 144.8v2.5M129.6 142.3h12.7M129.6 144.8h12.7M144.8 157.5v2.5"/>
<path d="M175.3 152.4v2.6h10.2M182.9 152.4h2.6M185.5 157.5h-10.2v2.5M223.6 152.4h2.5M223.6 155h2.5M223.6 157.5h5.1v7.6M226.1 149.9v2.5M226.1 152.4v2.6M226.1 155v5h-2.5M226.1 152.4h2.6M236.3 152.4h2.5M249 142.3h2.5"/>
<path d="M22.9 162.6v5.1h2.6M25.5 162.6v5.1M25.5 167.7v2.5M25.5 167.7h2.5M28 162.6v5.1M30.5 162.6v5.1h-2.5M78.8 177.8h-20.3v2.6M94 177.8v2.6M101.7 177.8v5.1M160.1 172.7v2.6M165.2 172.7v2.6M165.2 165.1h20.3"/>
<path d="M172.8 172.7h12.7M172.8 175.3h12.7M182.9 160h2.6M185.5 162.6h-25.4v2.5M223.6 172.7h12.7M223.6 175.3h12.7M223.6 165.1h5.1M228.7 165.1h5M241.4 165.1h12.7M241.4 167.7h12.7M254.1 170.2v2.5M25.5 185.4v2.6"/>
<path d="M25.5 182.9h10.1M35.6 180.4v2.5M35.6 182.9v2.5M35.6 193.1v2.5M35.6 182.9h5.1M40.7 182.9h2.5M40.7 182.9v2.5M40.7 193.1v2.5M43.2 182.9h15.3M43.2 182.9v2.5M55.9 185.4h2.6M58.5 188v2.5"/>
<path d="M58.5 198.1v2.6M94 182.9h7.7M94 185.4h10.2M94 188v2.5M101.7 182.9h2.5M104.2 185.4v2.6M104.2 185.4h2.5M106.7 185.4h2.6M106.7 185.4v7.7h5.1M119.4 182.9h5.1M122 185.4h2.5M124.5 182.9v2.5"/>
<path d="M124.5 185.4v7.7h-5.1M124.5 182.9h7.6M132.1 182.9h5.1M132.1 182.9v2.5M132.1 193.1v2.5M137.2 180.4v2.5M137.2 182.9v2.5M137.2 193.1v2.5M104.2 200.7v2.5"/>
</g>
<g fill="#f0f" stroke="#f0f" stroke-width=".25">
<circle cx="137.2" cy="182.9" r=".5"/>
<circle cx="40.7" cy="182.9" r=".5"/>
<circle cx="35.6" cy="182.9" r=".5"/>
<circle cx="43.2" cy="182.9" r=".5"/>
<circle cx="101.6" cy="182.9" r=".5"/>
<circle cx="124.5" cy="182.9" r=".5"/>
<circle cx="132.1" cy="182.9" r=".5"/>
<circle cx="104.2" cy="185.4" r=".5"/>
<circle cx="106.7" cy="185.4" r=".5"/>
<circle cx="124.5" cy="185.4" r=".5"/>
<circle cx="233.7" cy="17.8" r=".5"/>
<circle cx="243.9" cy="15.2" r=".5"/>
<circle cx="238.8" cy="35.6" r=".5"/>
<circle cx="269.3" cy="17.8" r=".5"/>
<circle cx="236.3" cy="17.8" r=".5"/>
<circle cx="236.3" cy="35.6" r=".5"/>
<circle cx="241.3" cy="15.2" r=".5"/>
<circle cx="241.3" cy="35.6" r=".5"/>
<circle cx="172.8" cy="15.2" r=".5"/>
<circle cx="175.3" cy="15.2" r=".5"/>
<circle cx="167.7" cy="17.8" r=".5"/>
<circle cx="165.1" cy="17.8" r=".5"/>
<circle cx="167.7" cy="35.6" r=".5"/>
<circle cx="172.8" cy="35.6" r=".5"/>
<circle cx="170.2" cy="35.6" r=".5"/>
<circle cx="226.1" cy="152.4" r=".5"/>
<circle cx="226.1" cy="154.9" r=".5"/>
<circle cx="228.6" cy="165.1" r=".5"/>
<circle cx="188" cy="63.5" r=".5"/>
<circle cx="231.2" cy="71.1" r=".5"/>
<circle cx="231.2" cy="83.8" r=".5"/>
<circle cx="188" cy="94" r=".5"/>
<circle cx="231.2" cy="101.6" r=".5"/>
<circle cx="231.2" cy="114.3" r=".5"/>
<circle cx="188" cy="121.9" r=".5"/>
<circle cx="231.2" cy="129.5" r=".5"/>
<circle cx="231.2" cy="142.2" r=".5"/>
<circle cx="132.1" cy="127" r=".5"/>
<circle cx="81.3" cy="91.4" r=".5"/>
<circle cx="83.9" cy="35.6" r=".5"/>
<circle cx="91.5" cy="33" r=".5"/>
<circle cx="22.9" cy="137.2" r=".5"/>
<circle cx="25.4" cy="139.7" r=".5"/>
<circle cx="28" cy="142.2" r=".5"/>
<circle cx="30.5" cy="144.8" r=".5"/>
<circle cx="28" cy="167.6" r=".5"/>
<circle cx="25.4" cy="167.6" r=".5"/>
<circle cx="28" cy="114.3" r=".5"/>
<circle cx="25.4" cy="114.3" r=".5"/>
<circle cx="127" cy="33" r=".5"/>
<circle cx="124.5" cy="15.2" r=".5"/>
<circle cx="122" cy="33" r=".5"/>
<circle cx="195.6" cy="17.8" r=".5"/>
<circle cx="182.9" cy="43.2" r=".5"/>
<circle cx="256.6" cy="43.2" r=".5"/>
</g>
<g font-size="2.3">
<text x="122" y="9.7">VCC</text>
<text x="205.3" y="14.7">1</text>
<text x="205.3" y="17.3">2</text>
<text x="279" y="14.7">1</text>
<text x="279" y="17.3">2</text>
<text x="17.1" y="22.4">1</text>
<text x="205.3" y="19.8">3</text>
<text x="279" y="19.8">3</text>
<text x="17.1" y="24.9">2</text>
<text x="17.1" y="27.4">3</text>
<text x="17.1" y="30">4</text>
<text x="17.1" y="32.5">5</text>
<text x="43.2" y="31">VCC</text>
<text x="73.7" y="36.1">VCC</text>
<text x="83.4" y="44" transform="rotate(-90 83.4 44)">29</text>
<text x="85.9" y="44" transform="rotate(-90 85.9 44)">28</text>
<text x="88.4" y="44" transform="rotate(-90 88.4 44)">27</text>
<text x="91" y="44" transform="rotate(-90 91 44)">26</text>
<text x="93.5" y="44" transform="rotate(-90 93.5 44)">25</text>
<text x="96.1" y="44" transform="rotate(-90 96.1 44)">24</text>
<text x="98.6" y="44" transform="rotate(-90 98.6 44)">23</text>
<text x="101.1" y="44" transform="rotate(-90 101.1 44)">22</text>
<text x="73.2" y="55.4">1</text>
<text x="73.2" y="57.9">2</text>
<text x="113.6" y="57.9">20</text>
<text x="113.6" y="55.4">21</text>
<text x="185.5" y="58">VCC</text>
<text x="19.6" y="60.5">1</text>
<text x="37.4" y="60.5">1</text>
<text x="73.2" y="60.5">3</text>
<text x="73.2" y="63">4</text>
<text x="73.2" y="65.5">5</text>
<text x="113.6" y="63">18</text>
<text x="113.6" y="60.5">19</text>
<text x="113.6" y="65.5">17</text>
<text x="192.6" y="65.5">1</text>
<text x="210.1" y="65.5">8</text>
<text x="276.4" y="65.5">1</text>
<text x="73.2" y="68.1">6</text>
<text x="73.2" y="70.6">7</text>
<text x="113.6" y="70.6">15</text>
<text x="113.6" y="68.1">16</text>
<text x="192.6" y="68.1">2</text>
<text x="192.6" y="70.6">3</text>
<text x="210.1" y="68.1">7</text>
<text x="210.1" y="70.6">6</text>
<text x="276.4" y="68.1">2</text>
<text x="276.4" y="70.6">3</text>
<text x="192.6" y="73.2">4</text>
<text x="210.1" y="73.2">5</text>
<text x="276.4" y="73.2">4</text>
<text x="276.4" y="75.7">5</text>
<text x="19.6" y="78.2">1</text>
<text x="37.4" y="78.2">1</text>
<text x="85.9" y="84.4" transform="rotate(-90 85.9 84.4)">8</text>
<text x="88.4" y="84.4" transform="rotate(-90 88.4 84.4)">9</text>
<text x="91" y="85.7" transform="rotate(-90 91 85.7)">10</text>
<text x="93.5" y="85.7" transform="rotate(-90 93.5 85.7)">11</text>
<text x="96.1" y="85.7" transform="rotate(-90 96.1 85.7)">12</text>
<text x="98.6" y="85.7" transform="rotate(-90 98.6 85.7)">13</text>
<text x="101.1" y="85.7" transform="rotate(-90 101.1 85.7)">14</text>
<text x="185.5" y="88.4">VCC</text>
<text x="254.1" y="84.4">VCC</text>
<text x="71.2" y="92">VCC</text>
<text x="192.6" y="96">1</text>
<text x="192.6" y="98.6">2</text>
<text x="192.6" y="101.1">3</text>
<text x="210.1" y="98.6">7</text>
<text x="210.1" y="96">8</text>
<text x="210.1" y="101.1">6</text>
<text x="276.4" y="101.1">1</text>
<text x="192.6" y="103.6">4</text>
<text x="210.1" y="103.6">5</text>
<text x="276.4" y="103.6">2</text>
<text x="276.4" y="106.2">3</text>
<text x="25.5" y="111.3">VCC</text>
<text x="276.4" y="108.7">4</text>
<text x="276.4" y="111.3">5</text>
<text x="185.5" y="116.4">VCC</text>
<text x="254.1" y="114.9">VCC</text>
<text x="129.6" y="124">VCC</text>
<text x="192.6" y="124">1</text>
<text x="210.1" y="124">8</text>
<text x="103.7" y="129">1</text>
<text x="103.7" y="131.6">2</text>
<text x="123.8" y="129">14</text>
<text x="123.8" y="131.6">13</text>
<text x="192.6" y="126.5">2</text>
<text x="192.6" y="129">3</text>
<text x="192.6" y="131.6">4</text>
<text x="210.1" y="126.5">7</text>
<text x="210.1" y="129">6</text>
<text x="210.1" y="131.6">5</text>
<text x="276.4" y="129">1</text>
<text x="276.4" y="131.6">2</text>
<text x="12" y="136.7">1</text>
<text x="103.7" y="134.1">3</text>
<text x="103.7" y="136.7">4</text>
<text x="123.8" y="134.1">12</text>
<text x="123.8" y="136.7">11</text>
<text x="276.4" y="134.1">3</text>
<text x="276.4" y="136.7">4</text>
<text x="12" y="139.2">2</text>
<text x="12" y="141.7">3</text>
<text x="103.7" y="139.2">5</text>
<text x="103.7" y="141.7">6</text>
<text x="123.8" y="141.7">9</text>
<text x="123.8" y="139.2">10</text>
<text x="254.1" y="142.8">VCC</text>
<text x="276.4" y="139.2">5</text>
<text x="12" y="144.3">4</text>
<text x="12" y="146.8">5</text>
<text x="103.7" y="144.3">7</text>
<text x="123.8" y="144.3">8</text>
<text x="223.6" y="146.9">VCC</text>
<text x="190.1" y="151.9">2</text>
<text x="190.1" y="154.4">4</text>
<text x="217.7" y="151.9">16</text>
<text x="217.7" y="154.4">15</text>
<text x="190.1" y="157">5</text>
<text x="190.1" y="159.5">6</text>
<text x="217.7" y="157">14</text>
<text x="217.7" y="159.5">12</text>
<text x="190.1" y="162.1">3</text>
<text x="190.1" y="164.6">7</text>
<text x="217.7" y="164.6">1</text>
<text x="217.7" y="162.1">10</text>
<text x="258.6" y="164.6">1</text>
<text x="258.6" y="167.1">2</text>
<text x="188.8" y="172.2">13</text>
<text x="217.7" y="172.2">11</text>
<text x="258.6" y="169.7">3</text>
<text x="33.1" y="176.8">+12V</text>
<text x="63.1" y="179.8">1</text>
<text x="88.2" y="179.8">5</text>
<text x="134.7" y="176.8">VCC</text>
<text x="190.1" y="174.8">8</text>
<text x="217.7" y="174.8">9</text>
<text x="19.6" y="182.4">1</text>
<text x="19.6" y="184.9">2</text>
<text x="63.1" y="182.4">2</text>
<text x="63.1" y="184.9">6</text>
<text x="88.2" y="184.9">8</text>
<text x="88.2" y="182.4">3</text>
<text x="63.1" y="187.5">7</text>
<text x="88.2" y="187.5">4</text>
<text x="203" y="191.6">Title</text>
<text x="213.2" y="194.1">&lt;Title&gt;</text>
<text x="203" y="199.2">Size</text>
<text x="205.5" y="201.7">A4</text>
<text x="213.2" y="199.2">Document Number</text>
<text x="213.2" y="201.7">&lt;Doc&gt;</text>
<text x="286.8" y="199.2">Rev</text>
<text x="289.4" y="201.7">&lt;RevCo</text>
<text x="203" y="206.8">Date:</text>
<text x="216.2" y="206.8">Thursday, October 23, 2025</text>
<text x="253.8" y="206.8">Sheet</text>
<text x="266.5" y="206.8">1</text>
<text x="274.1" y="206.8">of</text>
<text x="281.7" y="206.8">1</text>
</g>
<g font-size="2.3" fill="#000080">
<text x="210.9" y="9.7">J1</text>
<text x="284.5" y="9.7">J2</text>
<text x="10.2" y="14.8">J3</text>
<text x="175.3" y="17.3">R1</text>
<text x="175.3" y="14.8">R2</text>
<text x="190.6" y="17.3">1K</text>
<text x="190.6" y="14.8">1K</text>
<text x="243.9" y="14.8">R4</text>
<text x="243.9" y="17.3">R3</text>
<text x="259.1" y="14.8">1K</text>
<text x="259.1" y="17.3">1K</text>
<text x="116.9" y="22.4">D1</text>
<text x="131.1" y="22.4">R5</text>
<text x="164.7" y="23.4" transform="rotate(-90 164.7 23.4)">R6</text>
<text x="167.3" y="23.4" transform="rotate(-90 167.3 23.4)">C2</text>
<text x="172.4" y="23.4" transform="rotate(-90 172.4 23.4)">C3</text>
<text x="233.3" y="23.4" transform="rotate(-90 233.3 23.4)">R8</text>
<text x="235.9" y="23.4" transform="rotate(-90 235.9 23.4)">C4</text>
<text x="240.9" y="23.4" transform="rotate(-90 240.9 23.4)">C5</text>
<text x="114.4" y="24.9">4148</text>
<text x="131.1" y="25.4">10K</text>
<text x="177.9" y="27.5">R7</text>
<text x="205.8" y="27.5">B3B-PH-K-S</text>
<text x="246.4" y="27.5">R9</text>
<text x="279.5" y="27.5">B3B-PH-K-S</text>
<text x="76.3" y="30">C1</text>
<text x="76.3" y="32.6">0.1uF</text>
<text x="167.3" y="34.1" transform="rotate(-90 167.3 34.1)">0.1uF</text>
<text x="172.4" y="34.1" transform="rotate(-90 172.4 34.1)">0.1uF</text>
<text x="177.9" y="30">OPEN</text>
<text x="235.9" y="34.1" transform="rotate(-90 235.9 34.1)">0.1uF</text>
<text x="240.9" y="34.1" transform="rotate(-90 240.9 34.1)">0.1uF</text>
<text x="246.4" y="30">OPEN</text>
<text x="109.3" y="37.6">R10</text>
<text x="111.8" y="40.2">1K</text>
<text x="119.4" y="40.2">C6</text>
<text x="164.7" y="37.1" transform="rotate(-90 164.7 37.1)">OPEN</text>
<text x="200.7" y="40.2">Q1</text>
<text x="233.3" y="37.1" transform="rotate(-90 233.3 37.1)">OPEN</text>
<text x="274.4" y="40.2">Q2</text>
<text x="10.2" y="42.7">B5B-PH-K-S-2.0</text>
<text x="109.3" y="45.3">U1</text>
<text x="119.4" y="42.7">0.1uF</text>
<text x="165.2" y="42.7">R37</text>
<text x="180.4" y="42.7">100R</text>
<text x="187" y="47.8">R40</text>
<text x="200.7" y="42.7">2N7002</text>
<text x="238.8" y="42.7">R38</text>
<text x="254.1" y="42.7">100R</text>
<text x="274.4" y="42.7">2N7002</text>
<text x="187" y="50.8">1K</text>
<text x="260.7" y="50.3">R39</text>
<text x="260.7" y="53.4">1K</text>
<text x="9" y="54.4">H1</text>
<text x="26.7" y="54.4">H2</text>
<text x="172.8" y="63">C7</text>
<text x="180.4" y="63">0.1uF</text>
<text x="197.4" y="62">U2</text>
<text x="282" y="60.5">J4</text>
<text x="8.7" y="66.6">SCREW</text>
<text x="26.5" y="66.6">SCREW</text>
<text x="129.6" y="70.7">C8</text>
<text x="233.7" y="70.7">R11</text>
<text x="246.4" y="70.7">56K</text>
<text x="9" y="72.2">H3</text>
<text x="26.7" y="72.2">H4</text>
<text x="129.6" y="73.2">100uF</text>
<text x="233.7" y="75.7">R12</text>
<text x="195.6" y="78.3">MAX3077EASA</text>
<text x="233.7" y="78.3">1K</text>
<text x="233.7" y="83.4">R13</text>
<text x="246.4" y="83.4">56K</text>
<text x="274.4" y="83.4">B5B-PH-K-S-2.0</text>
<text x="8.7" y="84.4">SCREW</text>
<text x="26.5" y="84.4">SCREW</text>
<text x="111.8" y="85.9">PIC24EP64GP202MM</text>
<text x="172.8" y="93.5">C9</text>
<text x="180.4" y="93.5">0.1uF</text>
<text x="197.4" y="92.5">U3</text>
<text x="71.2" y="101.1">0.1uF</text>
<text x="73.7" y="98.6">C10</text>
<text x="233.7" y="101.1">R14</text>
<text x="246.4" y="101.1">56K</text>
<text x="279.5" y="96.1">J5</text>
<text x="233.7" y="106.2">R15</text>
<text x="195.6" y="108.8">MAX3077EASA</text>
<text x="233.7" y="108.8">1K</text>
<text x="233.7" y="113.8">R16</text>
<text x="246.4" y="113.8">56K</text>
<text x="89" y="118.9">R18</text>
<text x="274.4" y="118.9">B5B-PH-K-S-2.0</text>
<text x="22.5" y="121.2" transform="rotate(-90 22.5 121.2)">R20</text>
<text x="25" y="121.2" transform="rotate(-90 25 121.2)">R21</text>
<text x="27.6" y="121.2" transform="rotate(-90 27.6 121.2)">R22</text>
<text x="30.1" y="121.2" transform="rotate(-90 30.1 121.2)">R23</text>
<text x="89" y="121.5">10K</text>
<text x="108.5" y="125.5">U5</text>
<text x="139.8" y="121.5">C12</text>
<text x="139.8" y="124">0.1uF</text>
<text x="172.8" y="121.5">C11</text>
<text x="180.4" y="121.5">0.1uF</text>
<text x="197.4" y="120.4">U4</text>
<text x="279.5" y="124">J6</text>
<text x="5.1" y="129.1">J7</text>
<text x="233.7" y="129.1">R17</text>
<text x="246.4" y="129.1">56K</text>
<text x="22.5" y="136.2" transform="rotate(-90 22.5 136.2)">OPEN</text>
<text x="25" y="136.2" transform="rotate(-90 25 136.2)">OPEN</text>
<text x="27.6" y="136.2" transform="rotate(-90 27.6 136.2)">OPEN</text>
<text x="30.1" y="136.2" transform="rotate(-90 30.1 136.2)">OPEN</text>
<text x="35.6" y="136.7">R25</text>
<text x="48.3" y="136.7">OPEN</text>
<text x="195.6" y="136.7">MAX3077EASA</text>
<text x="233.7" y="134.2">R19</text>
<text x="233.7" y="136.7">1K</text>
<text x="35.6" y="139.2">R26</text>
<text x="35.6" y="141.8">R27</text>
<text x="48.3" y="139.2">OPEN</text>
<text x="48.3" y="141.8">OPEN</text>
<text x="233.7" y="141.8">R24</text>
<text x="246.4" y="141.8">56K</text>
<text x="35.6" y="144.3">R28</text>
<text x="48.3" y="144.3">OPEN</text>
<text x="139.8" y="149.4">R29</text>
<text x="194.9" y="148.4">U6</text>
<text x="231.2" y="148.1">C14</text>
<text x="274.4" y="146.9">B5B-PH-K-S-2.0</text>
<text x="22.5" y="151.7" transform="rotate(-90 22.5 151.7)">R30</text>
<text x="25" y="151.7" transform="rotate(-90 25 151.7)">R31</text>
<text x="27.6" y="151.7" transform="rotate(-90 27.6 151.7)">R32</text>
<text x="30.1" y="151.7" transform="rotate(-90 30.1 151.7)">R33</text>
<text x="108.8" y="150.4">74LVC126</text>
<text x="139.8" y="151.9">10K</text>
<text x="167.7" y="151.9">C13</text>
<text x="167.7" y="154.5">0.1uF</text>
<text x="5.1" y="157">B5B-PH-K-S-2.0</text>
<text x="167.7" y="159.6">C15</text>
<text x="231.2" y="158.5">0.1uF</text>
<text x="264.2" y="159.6">J8</text>
<text x="22.5" y="166.6" transform="rotate(-90 22.5 166.6)">OPEN</text>
<text x="25" y="166.6" transform="rotate(-90 25 166.6)">OPEN</text>
<text x="27.6" y="166.6" transform="rotate(-90 27.6 166.6)">OPEN</text>
<text x="30.1" y="166.6" transform="rotate(-90 30.1 166.6)">OPEN</text>
<text x="152.5" y="167.2">C16</text>
<text x="167.7" y="167.2">C17</text>
<text x="167.7" y="162.1">0.1uF</text>
<text x="96.6" y="172.3">C18</text>
<text x="152.5" y="169.7">0.1uF</text>
<text x="167.7" y="169.7">0.1uF</text>
<text x="12.8" y="177.3">J9</text>
<text x="67.9" y="176.3">U7</text>
<text x="96.6" y="174.8">0.1uF</text>
<text x="106.7" y="177.3">L1</text>
<text x="106.7" y="179.9">4.7uH</text>
<text x="259.1" y="177.3">B3B-PH-K-S</text>
<text x="195.1" y="180.9">MAX3221</text>
<text x="48.3" y="190">R34</text>
<text x="109.3" y="190">R35</text>
<text x="116.9" y="190">100k</text>
<text x="124.5" y="190">C21</text>
<text x="139.8" y="187.5">C22</text>
<text x="139.8" y="190">100uF</text>
<text x="5.1" y="192.6">B2B-XH-A</text>
<text x="28" y="192.6">C19</text>
<text x="28" y="195.1">22uF</text>
<text x="40.7" y="192.6">C20</text>
<text x="40.7" y="195.1">0.1uF</text>
<text x="48.3" y="192.6">100K</text>
<text x="63.3" y="195.1">C23</text>
<text x="63.3" y="197.4">0.1uF</text>
<text x="68.1" y="193.6">MP2225GJ</text>
<text x="106.7" y="197.7">R36</text>
<text x="114.4" y="197.7">C24</text>
<text x="124.5" y="192.6">100uF</text>
<text x="106.7" y="200.2">22k</text>
<text x="114.4" y="200.2">18pF</text>
</g>
<g font-size="2.3" fill="#f00">
<text x="158" y="14.8">LED2</text>
<text x="158" y="17.2">SW2_IN</text>
<text x="229.2" y="14.8">LED1</text>
<text x="229.2" y="17.2">SW1_IN</text>
<text x="23.4" y="22.4">PGC</text>
<text x="23.4" y="24.9">PGD</text>
<text x="98.5" y="30" transform="rotate(-90 98.5 30)">SW1_IN</text>
<text x="101" y="30" transform="rotate(-90 101 30)">SW2_IN</text>
<text x="28.5" y="32.5">MCLR</text>
<text x="91" y="35.1" transform="rotate(-90 91 35.1)">MCLR</text>
<text x="155.5" y="42.7">SW2</text>
<text x="229.2" y="42.7">SW1</text>
<text x="56.4" y="57.8">CHAN_SEL2</text>
<text x="56.4" y="55.3">CHAN_SEL1</text>
<text x="122.5" y="55.4">LED1</text>
<text x="122.5" y="57.9">LED2</text>
<text x="56.4" y="60.5">PGC</text>
<text x="56.4" y="63">PGD</text>
<text x="122.5" y="60.5">SW1</text>
<text x="122.5" y="63">SW2</text>
<text x="216.5" y="65.4">RS422A_RXP</text>
<text x="259.6" y="65.4">RS422A_RXP</text>
<text x="180.9" y="68.1">RXD1</text>
<text x="180.9" y="70.6">TXD1</text>
<text x="216.5" y="68">RS422A_RXN</text>
<text x="216.5" y="70.5">RS422A_TXN</text>
<text x="259.6" y="68">RS422A_RXN</text>
<text x="259.6" y="70.5">RS422A_TXP</text>
<text x="259.6" y="73.1">RS422A_TXN</text>
<text x="216.5" y="83.2">RS422A_TXP</text>
<text x="216.5" y="95.9">RS422B_RXP</text>
<text x="85.9" y="101.1" transform="rotate(-90 85.9 101.1)">UTX</text>
<text x="88.5" y="101.1" transform="rotate(-90 88.5 101.1)">URX</text>
<text x="93.5" y="101.1" transform="rotate(-90 93.5 101.1)">GPIO0</text>
<text x="96.1" y="101.1" transform="rotate(-90 96.1 101.1)">GPIO1</text>
<text x="98.6" y="101.1" transform="rotate(-90 98.6 101.1)">GPIO2</text>
<text x="101.2" y="101.1" transform="rotate(-90 101.2 101.1)">GPIO3</text>
<text x="180.9" y="98.6">RXD2</text>
<text x="180.9" y="101.1">TXD2</text>
<text x="216.5" y="98.5">RS422B_RXN</text>
<text x="216.5" y="101">RS422B_TXN</text>
<text x="259.6" y="101">RS422B_RXP</text>
<text x="259.6" y="103.5">RS422B_RXN</text>
<text x="259.6" y="106.1">RS422B_TXP</text>
<text x="216.5" y="113.7">RS422B_TXP</text>
<text x="259.6" y="108.6">RS422B_TXN</text>
<text x="216.5" y="123.9">RS422C_RXP</text>
<text x="89.5" y="131.6">RXD1</text>
<text x="89.5" y="128.9">CHAN_SEL1</text>
<text x="132.6" y="131.5">CHAN_SEL2</text>
<text x="180.9" y="126.5">RXD3</text>
<text x="180.9" y="129.1">TXD3</text>
<text x="216.5" y="126.4">RS422C_RXN</text>
<text x="216.5" y="128.9">RS422C_TXN</text>
<text x="259.6" y="128.9">RS422C_RXP</text>
<text x="259.6" y="131.5">RS422C_RXN</text>
<text x="59" y="136.7">GPIO0</text>
<text x="89.5" y="134.1">TXD3</text>
<text x="89.5" y="136.6">CHAN_SEL1</text>
<text x="132.6" y="134.1">RXD2</text>
<text x="132.6" y="136.7">TXD3</text>
<text x="259.6" y="134">RS422C_TXP</text>
<text x="259.6" y="136.6">RS422C_TXN</text>
<text x="59" y="139.2">GPIO1</text>
<text x="59" y="141.8">GPIO2</text>
<text x="89.5" y="139.2">RXD3</text>
<text x="89.5" y="141.8">TXD1</text>
<text x="132.6" y="139.1">CHAN_SEL2</text>
<text x="132.6" y="141.8">RXD3</text>
<text x="216.5" y="141.6">RS422C_TXP</text>
<text x="59" y="144.3">GPIO3</text>
<text x="132.6" y="144.3">TXD2</text>
<text x="241.9" y="164.5">RS232_RX</text>
<text x="241.9" y="167">RS232_TX</text>
<text x="173.3" y="172.1">RS232_TX</text>
<text x="224.1" y="172.2">UTX</text>
<text x="173.3" y="174.7">RS232_RX</text>
<text x="224.1" y="174.8">URX</text>
</g>
<g font-size="2.3" fill="#004080">
<text x="84.9" y="52.2" transform="rotate(-90 84.9 52.2)">GND</text>
<text x="87.5" y="51.5" transform="rotate(-90 87.5 51.5)">AN1</text>
<text x="90" y="51.5" transform="rotate(-90 90 51.5)">AN0</text>
<text x="92.6" y="53.6" transform="rotate(-90 92.6 53.6)">MCLR</text>
<text x="95.1" y="53.4" transform="rotate(-90 95.1 53.4)">AVDD</text>
<text x="97.6" y="53.2" transform="rotate(-90 97.6 53.2)">AVSS</text>
<text x="100.2" y="53.4" transform="rotate(-90 100.2 53.4)">RPI47</text>
<text x="102.7" y="53.4" transform="rotate(-90 102.7 53.4)">RPI46</text>
<text x="77.5" y="56.9">RPI32</text>
<text x="77.5" y="59.5">RPI33</text>
<text x="104.2" y="59.5">RPI44</text>
<text x="104.2" y="56.9">RPI45</text>
<text x="77.5" y="62">PGC</text>
<text x="77.5" y="64.6">PGD</text>
<text x="104.8" y="64.6">RP42</text>
<text x="104.8" y="62">RP43</text>
<text x="77.5" y="67.1">VSS</text>
<text x="77.5" y="69.6">OSC1</text>
<text x="104.3" y="67.1">VCAP</text>
<text x="106" y="69.6">VSS</text>
<text x="196.9" y="67.1">VCC</text>
<text x="196.9" y="69.6">RO</text>
<text x="205.5" y="69.6">B</text>
<text x="205.5" y="67.1">A</text>
<text x="77.5" y="72.2">OSC2</text>
<text x="104.8" y="72.2">RP41</text>
<text x="196.9" y="72.2">DI</text>
<text x="196.9" y="74.7">GND</text>
<text x="205.6" y="74.7">Y</text>
<text x="205.7" y="72.2">Z</text>
<text x="87.5" y="80" transform="rotate(-90 87.5 80)">RP36</text>
<text x="90" y="80" transform="rotate(-90 90 80)">RP20</text>
<text x="92.6" y="80" transform="rotate(-90 92.6 80)">VDD</text>
<text x="95.1" y="80" transform="rotate(-90 95.1 80)">RP37</text>
<text x="97.6" y="80" transform="rotate(-90 97.6 80)">RP38</text>
<text x="100.2" y="80" transform="rotate(-90 100.2 80)">RP39</text>
<text x="102.7" y="80" transform="rotate(-90 102.7 80)">RP40</text>
<text x="196.9" y="97.6">VCC</text>
<text x="196.9" y="100.1">RO</text>
<text x="205.5" y="100.1">B</text>
<text x="205.5" y="97.6">A</text>
<text x="196.9" y="102.7">DI</text>
<text x="196.9" y="105.2">GND</text>
<text x="205.6" y="105.2">Y</text>
<text x="205.7" y="102.7">Z</text>
<text x="196.9" y="125.5">VCC</text>
<text x="205.5" y="125.5">A</text>
<text x="108" y="130.6">1OE</text>
<text x="115.9" y="130.6">VCC</text>
<text x="196.9" y="128.1">RO</text>
<text x="196.9" y="130.6">DI</text>
<text x="205.5" y="128.1">B</text>
<text x="205.7" y="130.6">Z</text>
<text x="108" y="133.1">1A</text>
<text x="108" y="135.7">1Y</text>
<text x="116.1" y="133.1">4OE</text>
<text x="117.9" y="135.7">4A</text>
<text x="196.9" y="133.1">GND</text>
<text x="205.6" y="133.1">Y</text>
<text x="108" y="138.2">2OE</text>
<text x="108" y="140.8">2A</text>
<text x="108" y="143.3">2Y</text>
<text x="116.1" y="140.8">3OE</text>
<text x="117.9" y="143.3">3A</text>
<text x="117.9" y="138.2">4Y</text>
<text x="108" y="145.8">GND</text>
<text x="117.9" y="145.8">3Y</text>
<text x="194.4" y="153.5">C1+</text>
<text x="194.4" y="156">C1-</text>
<text x="202.1" y="153.5">FORCEOFF</text>
<text x="209.9" y="156">VCC</text>
<text x="194.4" y="158.5">C2+</text>
<text x="194.4" y="161.1">C2-</text>
<text x="203.3" y="161.1">FORCEON</text>
<text x="209.6" y="158.5">GND</text>
<text x="194.4" y="163.6">V+</text>
<text x="194.4" y="166.2">V-</text>
<text x="205.8" y="163.6">INVALID</text>
<text x="211.5" y="166.2">EN</text>
<text x="194.4" y="173.8">DOUT</text>
<text x="210.8" y="173.8">DIN</text>
<text x="194.4" y="176.3">RIN</text>
<text x="208.2" y="176.3">ROUT</text>
<text x="67.4" y="181.4">AGND</text>
<text x="67.4" y="183.9">IN</text>
<text x="80.7" y="181.4">BST</text>
<text x="81.4" y="183.9">SW</text>
<text x="67.4" y="186.5">EN/SYNC</text>
<text x="67.4" y="189">VCC</text>
<text x="80.1" y="189">GND</text>
<text x="82.2" y="186.5">FB</text>
</g>
<g font-size="1.8">
<text x="31.8" y="1.9">5</text>
<text x="90.1" y="1.9">4</text>
<text x="148.5" y="1.9">3</text>
<text x="206.9" y="1.9">2</text>
<text x="265.2" y="1.9">1</text>
<text x=".7" y="29.8">D</text>
<text x="295.1" y="29.8">D</text>
<text x=".7" y="81">C</text>
<text x="295.1" y="81">C</text>
<text x=".7" y="132.1">B</text>
<text x="295.1" y="132.1">B</text>
<text x=".7" y="183.3">A</text>
<text x="295.1" y="183.3">A</text>
<text x="31.8" y="209.2">5</text>
<text x="90.1" y="209.2">4</text>
<text x="148.5" y="209.2">3</text>
<text x="206.9" y="209.2">2</text>
<text x="265.2" y="209.2">1</text>
</g>
</svg>
